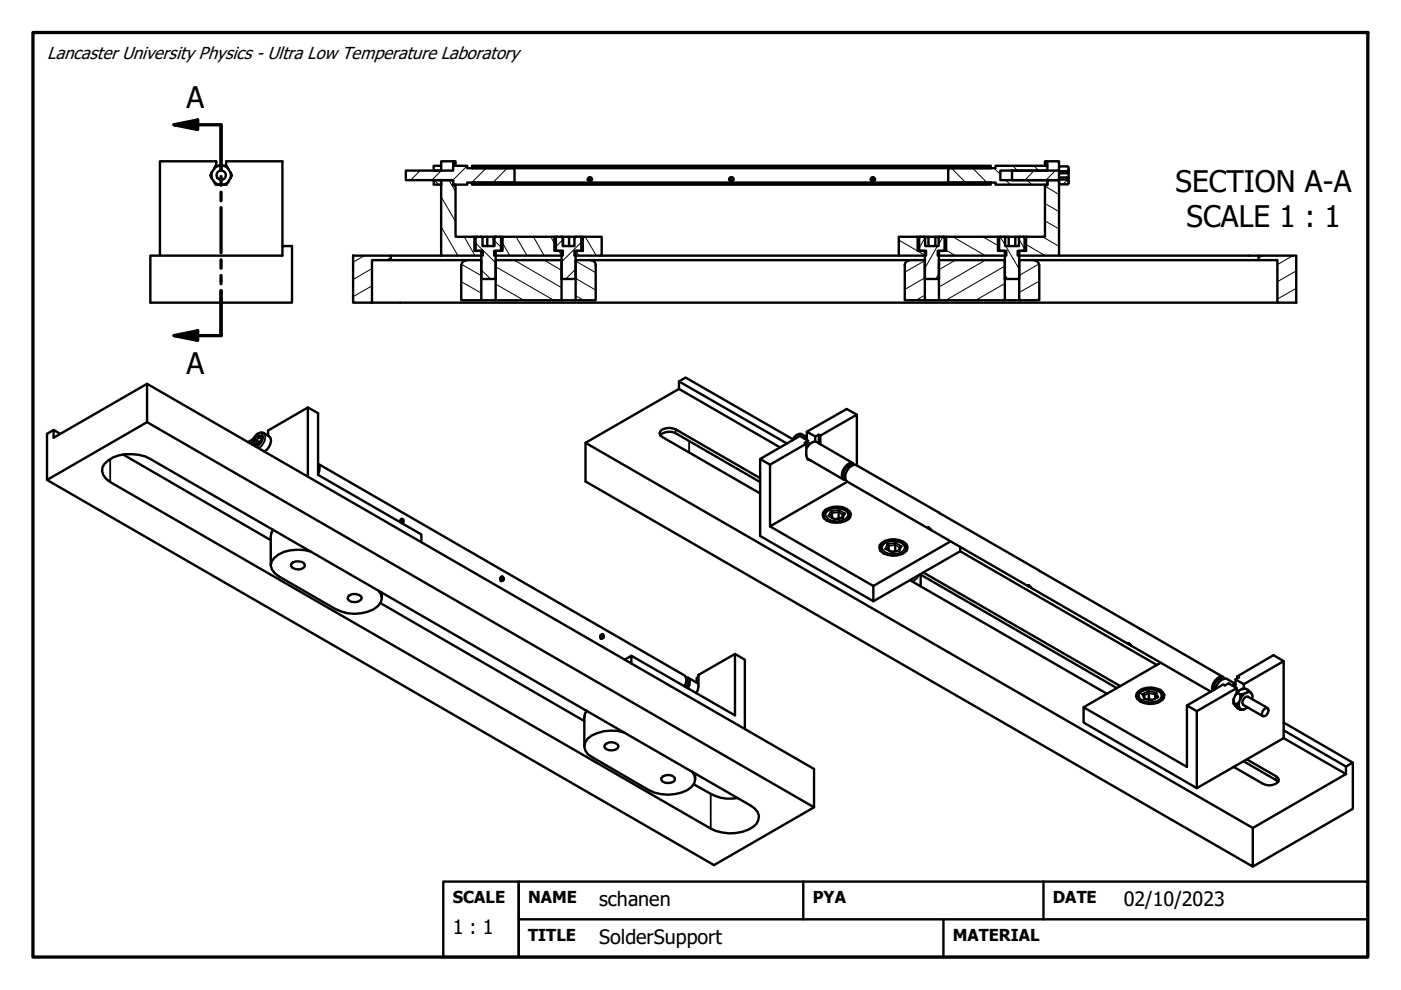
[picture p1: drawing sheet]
<svg xmlns="http://www.w3.org/2000/svg" width="297mm" height="210mm" viewBox="0 0 297 210" stroke-linecap="round" stroke-linejoin="round" font-family="sans-serif">
<!-- layer: Hatch (ANSI) -->
<g fill="none" stroke="#000" stroke-width=".21">
<path d="M89.1 36.2l-2 2M92 38.2l1 1M93.5 35.2v.1M93.5 36.2l-1.9 2M95.2 38.2l1.4 2.4M99.1 35.2l-3.1 3M100.3 38.7l-.2 .3M102.3 35.2l-.3 .5M103.1 35.7l-3.1 3M103.9 38.7l-.3 .5M105.9 35.2l-.2 .5M107.5 35.7l-3 3"/>
<path d="M107.6 38.7l-.3 .5M109.1 38.6l-.1 .1M109.6 35.2l-.3 .5M111.3 38.7l-.4 .5M113.3 35.2l-.3 .5M114.9 38.7l-.3 .5M117 35.2l-.4 .5M118.6 38.7l-.3 .5M120.6 35.2l-.3 .5M122.2 38.7l-.2 .5M124.3 35.2l-.3 .5M125.9 38.7l-.3 .5"/>
<path d="M128 35.2l-.4 .5M129.6 38.7l-.3 .5M131.6 35.2l-.3 .5M133.2 38.7l-.2 .5M135.3 35.2l-.3 .5M136.9 38.7l-.2 .5M138.9 35.2l-.3 .5M140.6 38.7l-.3 .5M142.6 35.2l-.3 .5M144.3 38.7l-.3 .5M146.2 35.2l-.2 .5M147.9 38.7l-.3 .5"/>
<path d="M149.9 35.2l-.2 .5M151.6 38.7l-.3 .5M153.6 35.2l-.3 .5M155.3 38.7l-.4 .5M157.3 35.2l-.3 .5M158.9 38.7l-.3 .5M160.9 35.2l-.2 .5M162.6 38.7l-.3 .5M164.6 35.2l-.3 .5M166.2 38.7l-.3 .5M168.3 35.2l-.3 .5M169.9 38.7l-.3 .5"/>
<path d="M172 35.2l-.4 .5M173.5 38.7l-.2 .5M175.6 35.2l-.3 .5M177.2 38.7l-.2 .5M179.3 35.2l-.4 .5M180.9 38.7l-.3 .5M182.9 35.2l-.3 .5M184.6 38.7l-.3 .5M186.6 35.2l-.3 .5M188.2 38.7l-.2 .5M190.2 35.2l-.2 .5M191.9 38.7l-.3 .5"/>
<path d="M193.9 35.2l-.3 .5M195.6 38.7l-.3 .5M197.6 35.2l-.3 .5M199.3 38.7l-.4 .5M201.2 35.2l-.2 .5M201.7 35.7l3 3M202.9 38.7l-.3 .5M204.9 35.2l-.2 .5M206.2 35.7l3 3M206.6 38.7l-.3 .5M208.6 35.2l-.3 .5M210.1 39l-.2 .2"/>
<path d="M210.8 35.7l1.3 1.3M213.2 38.2l1 1M214.8 35.2l.9 1M214.8 36.2l-.2 .2M217.7 38.2l1.1 1M219.2 35.2l1 1M219.3 36.2l-2 2M221.6 39.5l2.9 1.7M223.8 36.2l-2.1 2M224.7 35.3l-.2 .1M226.4 38.1l-1 1M77.3 54.2l-2.4 1.4"/>
<path d="M78.9 56.9l-4 2.4M82.9 54.6l-1 .6M93.5 48.1l3.6 6.1M93.5 41.8l3.1 5.2M97.8 59.7l4.2 2.4M97.9 56l4.1 2.5M98.4 50.2l2.3 4M100.8 51.5l4.3 4.2M102 57.2l2 2M104.8 51l1.4 1.4M105.1 56.6l12.3 7.1M106.6 51.5l1.5 2.7"/>
<path d="M109 55.2l10.1 5.8M109.4 50.2l2.4 4M113.1 50.2l2.3 4M115.4 55.2l3.7 2.1M116.8 50.2l.7 1.4M118.5 53.2l.6 1M119.3 50.8l-1.4 1.5M122 57.1l-2 2.1M122 59l4.3 2.5M122 55.3l4.3 2.5M122.2 53.2l.5 1M123.3 51.3l-4.2 4.2"/>
<path d="M124.1 50.2l2.3 4M190.6 50.9l5.6 3.3M196.1 50.5l-1.2 2.1M196.1 58.9l-4.3 2.5M196.1 55.3l-4.3 2.4M198.8 52.2l-2.7 4.7M199.1 58l-.7 1.2M200 50.2l-1 1.6M200.6 53.1l2 1.1M202 50.2l6.9 4M202.6 55.2l-3.5 2M208.3 50.2l3.3 1.8"/>
<path d="M208.9 55.2l-9.8 5.7M212.1 50.2l1 1.8M213 58.2l.6 1M213 56.4l-12.5 7.3M213.2 52.2l2.9 4.9M216 50.6l1.2 2.2M217.6 51.9l4 2.3M220.3 56l-4.2 2.4M220.3 59.6l-4.2 2.4M221 50.2l3.5 2M221.6 46.8l2.9 1.7M221.6 43.2l2.9 1.7"/>
<path d="M267.8 54.2l-1 .5M274.1 54.2l-3.3 1.9M274.8 57.4l-4 2.3M78.9 60.6l-4 2.3M97.8 63.3l.6 .4M105.1 60.2l6 3.5M122 62.7l1.8 1M196.1 62.6l-1.9 1.1M213 60.1l-6.1 3.6M220.3 63.3l-.7 .4M274.8 61.1l-4 2.3"/>
</g>
<!-- layer: Visible (ANSI) -->
<g fill="none" stroke="#000" stroke-width=".51">
<path d="M44.9 36.5v1.3M45.4 38.5l1 .7M45.8 35.2v-1h-11.9v20M46.4 35.1l-1 .7M47.3 35.2h.7l.4 .6M47.3 35.2h-1.6l-1.1 2 1.1 2h2.3l1.2-2-.8-1.4M47.3 35.1l1.1 .7M47.9 35.2v-1h12v18M48.4 38.6l-1.1 .6M48.9 36.5v1.3M86 36.2h10.1v-1h3v.5h10v3h-10v.5h-3v-1h-10.1zM91.9 35.2h1.6v1h-1.6z"/>
<path d="M91.9 38.2h1.6v1h-1.6zM93.5 38.2h2.6v1.1h.5v10.9h4v3h1.8v1h-8.9zM96.1 35.2v-1h.5v1M96.1 34.2h-2.6v1M96.6 39.2v.1M100.1 35.2h110v.5h-110zM100.1 38.7h110v.5h-110zM124.6 38.1l.5-.3 .4 .3M124.7 37.7l.4-.1 .3 .1 .1 .3-.1 .3-.3 .1-.4-.1-.1-.3zM154.6 38.1l.5-.3 .4 .3M154.7 37.7l.4-.1 .3 .1 .2 .3-.2 .3-.3 .1-.4-.1-.1-.3zM184.6 38.1l.4-.3 .5 .3"/>
<path d="M184.7 37.7l.3-.1 .4 .1 .1 .3-.1 .3-.4 .1-.3-.1-.1-.3zM201 35.7h10.1v-.5h11v1h-10v2h10v1h-11v-.5h-10.1zM221.6 39.2v.1M222.1 38.2h2.4v16h-8.7v-1h1.8v-3h4v-10.9h.5zM222.1 34.2h2.4v1.1M222.1 34.2h-.5v1M222.1 34.2v1M224.5 37.6h1.8l.3 .2M226.3 35.3h-1.8v.9h-9.9v2h9.9v.9h1.8M226.3 35.3l.3 .3M226.6 36l-.1 .2-.2 .1h-1.8v1.8h1.8h.2l.1 .3M226.6 36v2.4"/>
<path d="M226.6 36.5l-.3 .2h-1.8M226.6 35.6v.4M226.6 38.4v.4M226.6 38.8l-.3 .3M31.9 54.2h28v-2h2v12h-30zM74.9 54.2h8v1h-4v9h-4zM82.9 54.2h10.6M82.9 55.2h19.1v8.5h-4.2v-7.5M98.8 55.2a.98 .98 0 0 0-.9 1M100.6 50.2h1.4M101.2 50.2l-.3 .3M102 50.2l.3 .3v1.7h2.5v-1.7l.1-.2 .3-.1"/>
<path d="M102 50.2h2.9M103.2 50.2l.1 .3v1.7M104.9 50.2l-.3 .3v1.7M104.9 50.2h1.7M105.1 55.2h14v8.5h-14zM105.9 50.2l.3 .3v2.7h-1.1v6h-3.1v-6h-1.2v-2.7M106.6 50.2h10.9v3h1.8v1h-14.5v-1h1.8zM117.5 50.2h1.5M118.1 50.2l-.2 .3v2.7h1.2v6h2.9v-6h1.3v-2.7l-.3-.3M119 50.2l.3 .1v.2v1.7h2.5v-1.7l.3-.3M119 50.2h3.1M119.1 50.2l.3 .3v1.7"/>
<path d="M120.6 50.2v2M122.1 50.2h1.5M123.6 50.2h4v4h-5.8v-1h1.8zM125.3 55.2a.99 .99 0 0 1 1 1v7.5h-4.3v-8.5h74.1v8.5h-4.3v-7.5a.98 .98 0 0 1 1-1M127.6 54.2h63M190.6 50.2h4v3h1.7v1h-5.7zM194.6 50.2h1.2M195.2 50.2l-.3 .3v2.7h1.2v6h3v-6h1.2v-2.7l-.3-.3M195.8 50.2l.4 .3v1.7h2.8v-1.7l.3-.3M195.8 50.2h3.5M196.7 50.2l.1 .3v1.7M198.4 50.2l-.1 .1v1.9"/>
<path d="M199.1 55.2h13.9v8.5h-13.9zM199.3 50.2h1.3M200.6 50.2h11v3h1.8v1h-14.6v-1h1.8zM211.6 50.2h1.2M212.2 50.2l-.3 .3M212.8 50.2l.2 .1 .1 .2v1.7h2.9v-1.7l.1-.2 .2-.1M212.8 50.2h3.5M213.7 50.2l.2 .3v1.7M215.5 50.2l-.2 .3v1.7M216.3 50.2h1.3M216.9 50.2l.3 .3v2.7h-1.1v6h-3.1v-6h-1.2v-2.7M219.3 55.2a.98 .98 0 0 1 1 1"/>
<path d="M224.5 54.2h42.3M266.8 54.2h8v10h-4v-9h-4zM266.8 55.2h-50.7v8.5h4.2v-7.5M78.9 64.2h191.9M102 63.7h3.1M119.1 63.7h2.9M196.1 63.7h3M213 63.7h3.1M11.4 91.2l-1.4 .8v9.8l141.4 81.6 21.2-12.2v-8.2l-141.4-81.6v8.1l-21.2 12.3M22.2 98.3a7.7 7.7 0 0 1 7.2-1.9l1.3 .3 1.2 .6 127.2 73.5a2.54 2.54 0 0 1 1.3 3.9 8.7 8.7 0 0 1-9.7 1l-127.3-73.5a2.61 2.61 0 0 1-1.2-3.9zM26.1 96.4l31.3 18.1M31.2 81.4l-19.8 11.4v-1.6l1.4 .8"/>
<path d="M31.2 89.5l141.4 81.7M53.5 94.3a2.56 2.56 0 0 1 1.9-2.6l1.6 .8a1.64 1.64 0 0 1 0 2.3l-.4 .5-.6 .4M53.7 93.1l-1.1 .7M54 93.3l1.1 .5M54.7 92.3l.2 .4 .5 .3M54.7 94.1v.2M55.4 93.4h.1M55.4 92.4v1l-.7 .7h-.4l-.3 .2M56.8 92.4v-1.1l8.5-4.9 2.1 1.2v13.1l21.9 12.6v1.7M65.3 86.4v14.7M67.4 98.4a1.91 1.91 0 0 1 0 2.2M67.4 98.3l77.8 44.9a1.87 1.87 0 0 1 0 2.3"/>
<path d="M140 92.3a2.88 2.88 0 0 1 3.3-.4l17.9 10.3M144 80.9l1.4-.9 22.7 13.1M144 82.5l21.4 12.3M144 80.9l22.8 13.1M144 80.9v1.6M144 82.5l-19.9 11.4M161.2 97.3v16.3l24 13.9 18.4-10.6M170.9 94.1l-7.6 4.4v13.1l16.3-9.5M170.9 95.2a2.04 2.04 0 0 1 2.2-1.5l7.7 4.5M171.1 92.7l-1-.6a1.27 1.27 0 0 0-1.8 .6l-.3 .7M171.1 92.7l-.7 .2M171.1 97.2l7.8 4.5"/>
<path d="M171.3 97.4h.1M171.3 94.5v-1.1l-.7 .5 .3 .2 .2 3 .2 .3 .5 .2M171.3 93.4l-1.7-1-8.4 4.9 2.1 1.2M171.3 93.9l.4 .2M172.8 92.6l-1.7-1.1v1.8M172.8 92.6v1M173.6 94v-1.8l.3 .2v1.8M173.6 92.2l-.8 .4M173.9 92.4l7.8-4.5v10.8M180.7 98.7a1.72 1.72 0 0 0-1.6 2.6h.1M181.2 98.5l-.4-.3a2.1 2.1 0 0 0-2.1 1.5l-.2 1.5 .3 .4 .5 .2M181.7 87.9l-2.2-1.2-8.4 4.8"/>
<path d="M57.8 112.3l-.4 1.5v6.1M62.1 119.2a2.39 2.39 0 0 1 2.4 .3l.1 .4a1.74 1.74 0 0 1-2.9 .1v-.4zM65.8 116.9a8.1 8.1 0 0 0-7.6 1.4 2.05 2.05 0 0 0 0 3.2l.9 .7 12 6.9a8.4 8.4 0 0 0 9-.6 2.1 2.1 0 0 0 .2-3.2M84.8 110.7l.2-.6 .3-.1 .3 .5-.3 .5M85.1 110a.54 .54 0 0 1 0 .8M161.2 101.4l-17.9-10.4a2.95 2.95 0 0 0-3.3 .4l-.2 .5 .2 .4 .5 .4 20.7 11.9M163.3 111.6l21.9 12.6 16.3-9.4M174.7 109.9a1.77 1.77 0 0 1 1.7-2.1 3.2 3.2 0 0 1 3.6 1.2l.1 .9M174.9 108.1a4.4 4.4 0 0 1 5.2 .3 1.4 1.4 0 0 1-1 2.1 4.5 4.5 0 0 1-4.4-.6l-.3-.6 .1-.6zM175.6 109.4l1.4 .7M176.1 108.4l.3 .4v.9M177 110.1h-.1"/>
<path d="M177.9 108.1l-.1 1.9M178.7 109.9l-1.7 .2M179.1 108.9l-.3 .2-.4 .7M186.7 116.8a1.47 1.47 0 0 1 .9-1.7 3.5 3.5 0 0 1 4.5 .8l.1 .9M186.9 115.1a4.2 4.2 0 0 1 5.3 .3l.2 .5a2.08 2.08 0 0 1-2.2 1.9 4.1 4.1 0 0 1-3.5-1l-.3-.6 .1-.6zM187.7 116.4h.3l1 .6M188.2 115.4l.2 .3v.9M189 117v.1M189.9 115.1l-.1 1.8M190.7 116.8l-1.7 .2M191.1 115.8l-.3 .2-.3 .8M196.7 111.8l.8 .6z"/>
<path d="M197 112.2l-17.4-10.1a1.84 1.84 0 0 1 0-2.3 1.7 1.7 0 0 1 2-1.1l77.7 44.8M197.5 112.4l20.7 12M203.6 116.9l41.7 24.1M203.6 115.9v1M74.1 126.2a2.18 2.18 0 0 1 2.5 .3l.1 .3a1.84 1.84 0 0 1-3 .2l.1-.5zM80.6 127.9l43.3 25M81 125.6v1.2M106 122.5l.3-.2h.3l.2 .2v.5l-.3 .2h-.3zM106.3 122.3a.52 .52 0 0 1-.1 .9M127.5 134.5h.3l.2 .3v.4l-.3 .2h-.3l-.1-.2v-.4zM127.6 134.5l.2 .5-.4 .4M132.5 139.9l1.4-.9v1.7"/>
<path d="M133.9 139l21.9 12.7v-13l-7.7 4.4v2.4l-.5 1.5M155.8 138.7l2.1 1.2v14.6M185.2 124.2v3.3M193 123l41.7 24.1M195.1 121.8l41.7 24.1M195.2 121.8v2.5M195.8 121.4l41.7 24.1M217.9 124.1l.8 .6zM218.7 124.7l20.8 12M239.1 136.3l.8 .6zM239.9 136.9l16.8 9.8M124.3 150.7l-.4 1.4v6.1"/>
<path d="M128.2 158a1.97 1.97 0 0 1 2.8-.1l.1 .4a1.84 1.84 0 0 1-3 .1zM132.3 155.3a8.3 8.3 0 0 0-7.7 1.3 2.35 2.35 0 0 0 1 4l12 6.9a8.7 8.7 0 0 0 9-.6 2.24 2.24 0 0 0 .1-3.3M145.4 143.5l.5 .2a1.84 1.84 0 0 1 0 2.3M145.5 144.1a.99 .99 0 0 1 .3 1.2l-.2 .5M145.9 143.7l2.2 1.2M148.1 143.5l-.4 .2v1M241.2 148.2a1.75 1.75 0 0 1 1.7-2 3.2 3.2 0 0 1 3.6 1.2l.1 .8M241.4 146.5a4.1 4.1 0 0 1 5.2 .3l.3 .6a2.22 2.22 0 0 1-2.2 1.8 4 4 0 0 1-3.5-1l-.3-.5 .1-.7zM242.2 147.2l.3 .2 .3 .8M242.6 148.2l1.6 .2M243.5 146.5l.1 1.8 .6 .1M244.2 148.4v.1"/>
<path d="M245.2 146.8l-.3 .4v.9M245.6 147.8l-1.4 .6M246.1 140.5l-16.4 9.5v3.2l24 13.9M251.7 149.6l2 1.2M259.1 144a1.42 1.42 0 0 0-1.6 1.1l-.2 .7 .1 .5M259.7 143.9l-.4-.4a2.57 2.57 0 0 0-2.3 3M261.6 148.2v1M261.6 149.2l.8 1 .6 .3M261.6 148.2v.9M261.6 149.1v.1M261.6 149.1l.5 .2M261.9 147.4l-.3 .8"/>
<path d="M261.9 145l-1.8-1.1a2.26 2.26 0 0 0-2.4 2.2M261.9 145.1l-.7 .2M261.9 144.1l1.8 1v.9M262.1 149.3l.6 .6M262.2 146.9v-1l-1.7-1-.8 .4-.4-.2-7.6 4.5v13l-22-12.6M262.2 146.3l.4 .2M262.3 143.8v-.4l.4 .2-.8 .5v1.7M262.3 143.4l7.7-4.5 2.2 1.3-8.5 4.9M262.4 147l.6 .2M262.6 146.5l-.2 .5-.5 .4M262.6 146.5l-.7 .9M262.7 148.9v1"/>
<path d="M262.7 149.9l.3 .4M262.7 148.9l-.6 .4M263 147.2v.9M263 150.5h.6M263 148.1l-.3 .8M263 150.3v.2M263.3 146.1l-.7 .4M263.6 146l-.3 .1 .8-.1 .5 .3M263.8 147.1l-.8 1M263.8 147.1l-.8 .1M264.4 146.8l.2-.5 .6 .5M264.4 146.8h.8"/>
<path d="M264.4 146.8l-.6 .3M264.5 150l-.7 .4-.8-.1M265.2 146.8l.3 .5v.9M268.1 150.3l.4-.2 .4 .1a1.19 1.19 0 0 1-1.2 1.6l-.2-.4zM268.7 150.1l-4.1-2.4h-.4a1.26 1.26 0 0 0-.6 1.8l4.2 2.4M272.2 153.2l14.6 8.5-1.4 .8M272.2 140.2v16.3l-18.5 10.6v-16.3l8.5-4.9M272.2 156.5l13.2 7.6M272.2 154.8l13.2 7.7M140.6 164.6a2.06 2.06 0 0 1 2.4 .2l.1 .4a1.65 1.65 0 0 1-2.1 .8l-.5-.3-.3-.4v-.4zM147.1 166.3a14.8 14.8 0 0 0 6.9 3l2.5-.1M147.4 164v1.2"/>
<path d="M261.6 162.6v.1M263.7 161.4l7.3 4.4M264.4 161l6.1 3.6 .5 .3 .1 .5a2.16 2.16 0 0 1-2.7 1l-6.8-3.8M285.4 164.1l-19.8 11.4v8.2l-141.5-81.6v-8.2l141.5 81.6M285.4 162.5v1.6M286.8 161.7v9.8l-21.2 12.2"/>
<circle cx="46.9" cy="37.2" r=".98"/>
</g>
<!-- layer: Visible Narrow (ANSI) -->
<g fill="none" stroke="#000" stroke-width=".38">
<path d="M23.4 97.3v4.9M53.6 94.3a2.15 2.15 0 0 1 1.6-2.4l.4 .2a2.11 2.11 0 0 1-1.2 2.7M54.7 92.3l.7 .1v1l-.7 .9h-.7v-1zM55.4 92.7h-.5l-.5 .7v.7M55.9 91.8a2.3 2.3 0 0 1-1.1 3.2M143.3 91v.9M146.1 93.5v2.5M170.1 92.1a1.76 1.76 0 0 0-2 1.2M58 112.4l-.5 .6-.1 .8M174.7 109.4l.2 .6 .5 .4M175.2 108.6a3.2 3.2 0 0 1 4.4 0l.2 .5a2.16 2.16 0 0 1-2.4 1.4l-1.7-.4-.5-.5-.2-.5zM176.1 108.4l1.8-.3 1.2 .8-.4 1-1.8 .2-1.3-.7z"/>
<path d="M178.8 109.1l-1-.5-1.4 .2-.4 .7M180.1 109.4l-.2 .6-.5 .4M186.7 116.3l.2 .6 .5 .5M187.2 115.5a3.4 3.4 0 0 1 4.4 0l.2 .5a2.05 2.05 0 0 1-2.4 1.4 2.05 2.05 0 0 1-2.4-1.4zM188.2 115.4l1.7-.3 1.2 .7-.4 1-1.7 .3-1.3-.7zM190.8 116.1l-1-.6-1.4 .2-.3 .7M192.2 116.3l-.2 .6-.5 .5M194.9 121.8l-.5 .9-.9 .7M124.4 150.7l-.4 .7-.1 .7M241.2 147.7l.2 .6 .5 .5M241.7 146.9a3.4 3.4 0 0 1 4.4 .1l.2 .6a2.13 2.13 0 0 1-2.5 1.3 1.88 1.88 0 0 1-2.3-1.5zM242.2 147.2l1.3-.7 1.7 .3 .4 1-1.4 .7-1.6-.3z"/>
<path d="M242.5 147.5l1.1-.5 1.3 .2 .3 .7M246.6 147.7l-.2 .6-.5 .5M150.7 168.3v7.4M270.5 164.6v.8"/>
</g>
<!-- layer: Visible (ANSI) -->
<g fill="#000">
<circle cx="243.6" cy="148.3" r=".25"/>
<circle cx="259.1" cy="144" r=".25"/>
</g>
<!-- layer: Section Line (ANSI) -->
<path d="M36.9 26.5l5-1.1v2.1zM36.9 26.5h10v9.5M46.9 37.4v1.9M46.9 40.7v1.9M46.9 44v9.6M46.9 55.1v1.8M46.9 58.4v1.8M36.9 71.2l5-1.1v2.1zM46.9 61.6v9.6h-10" fill="none" stroke="#000" stroke-width=".7"/>
<path d="M36.9 26.5l5-1.1v2.1zM36.9 71.2l5-1.1v2.1z" fill="#000"/>
<!-- layer: Border (ANSI) -->
<path d="M7 6.9h283v196h-283z" fill="none" stroke="#000" stroke-width=".7"/>
<!-- layer: Title (ANSI) -->
<path d="M94 186.9h16v16h-16zM110 186.9h180v16h-180zM110 194.9h180M170.3 186.9v8M200 194.9v8M221.2 186.9v8" fill="none" stroke="#000" stroke-width=".51"/>
<g font-size="6.3">
<text x="39.6" y="23">A</text>
<text x="249.2" y="40.7">SECTION A-A</text>
<text x="251.6" y="48.2">SCALE 1 : 1</text>
<text x="39.6" y="79.2">A</text>
</g>
<g font-size="4.2">
<text x="96" y="198">1 : 1</text>
<text x="127" y="192.1">schanen</text>
<text x="238.3" y="192.1">02/10/2023</text>
<text x="127" y="200.1">SolderSupport</text>
</g>
<text font-size="3.7" x="10" y="12.5">Lancaster University Physics - Ultra Low Temperature Laboratory</text>
<g font-size="3.5">
<text x="96" y="191.5">SCALE</text>
<text x="112" y="191.4">NAME</text>
<text x="172.3" y="191.4">PYA</text>
<text x="223.2" y="191.4">DATE</text>
<text x="112" y="199.4">TITLE</text>
<text x="202" y="199.4">MATERIAL</text>
</g>
</svg>
